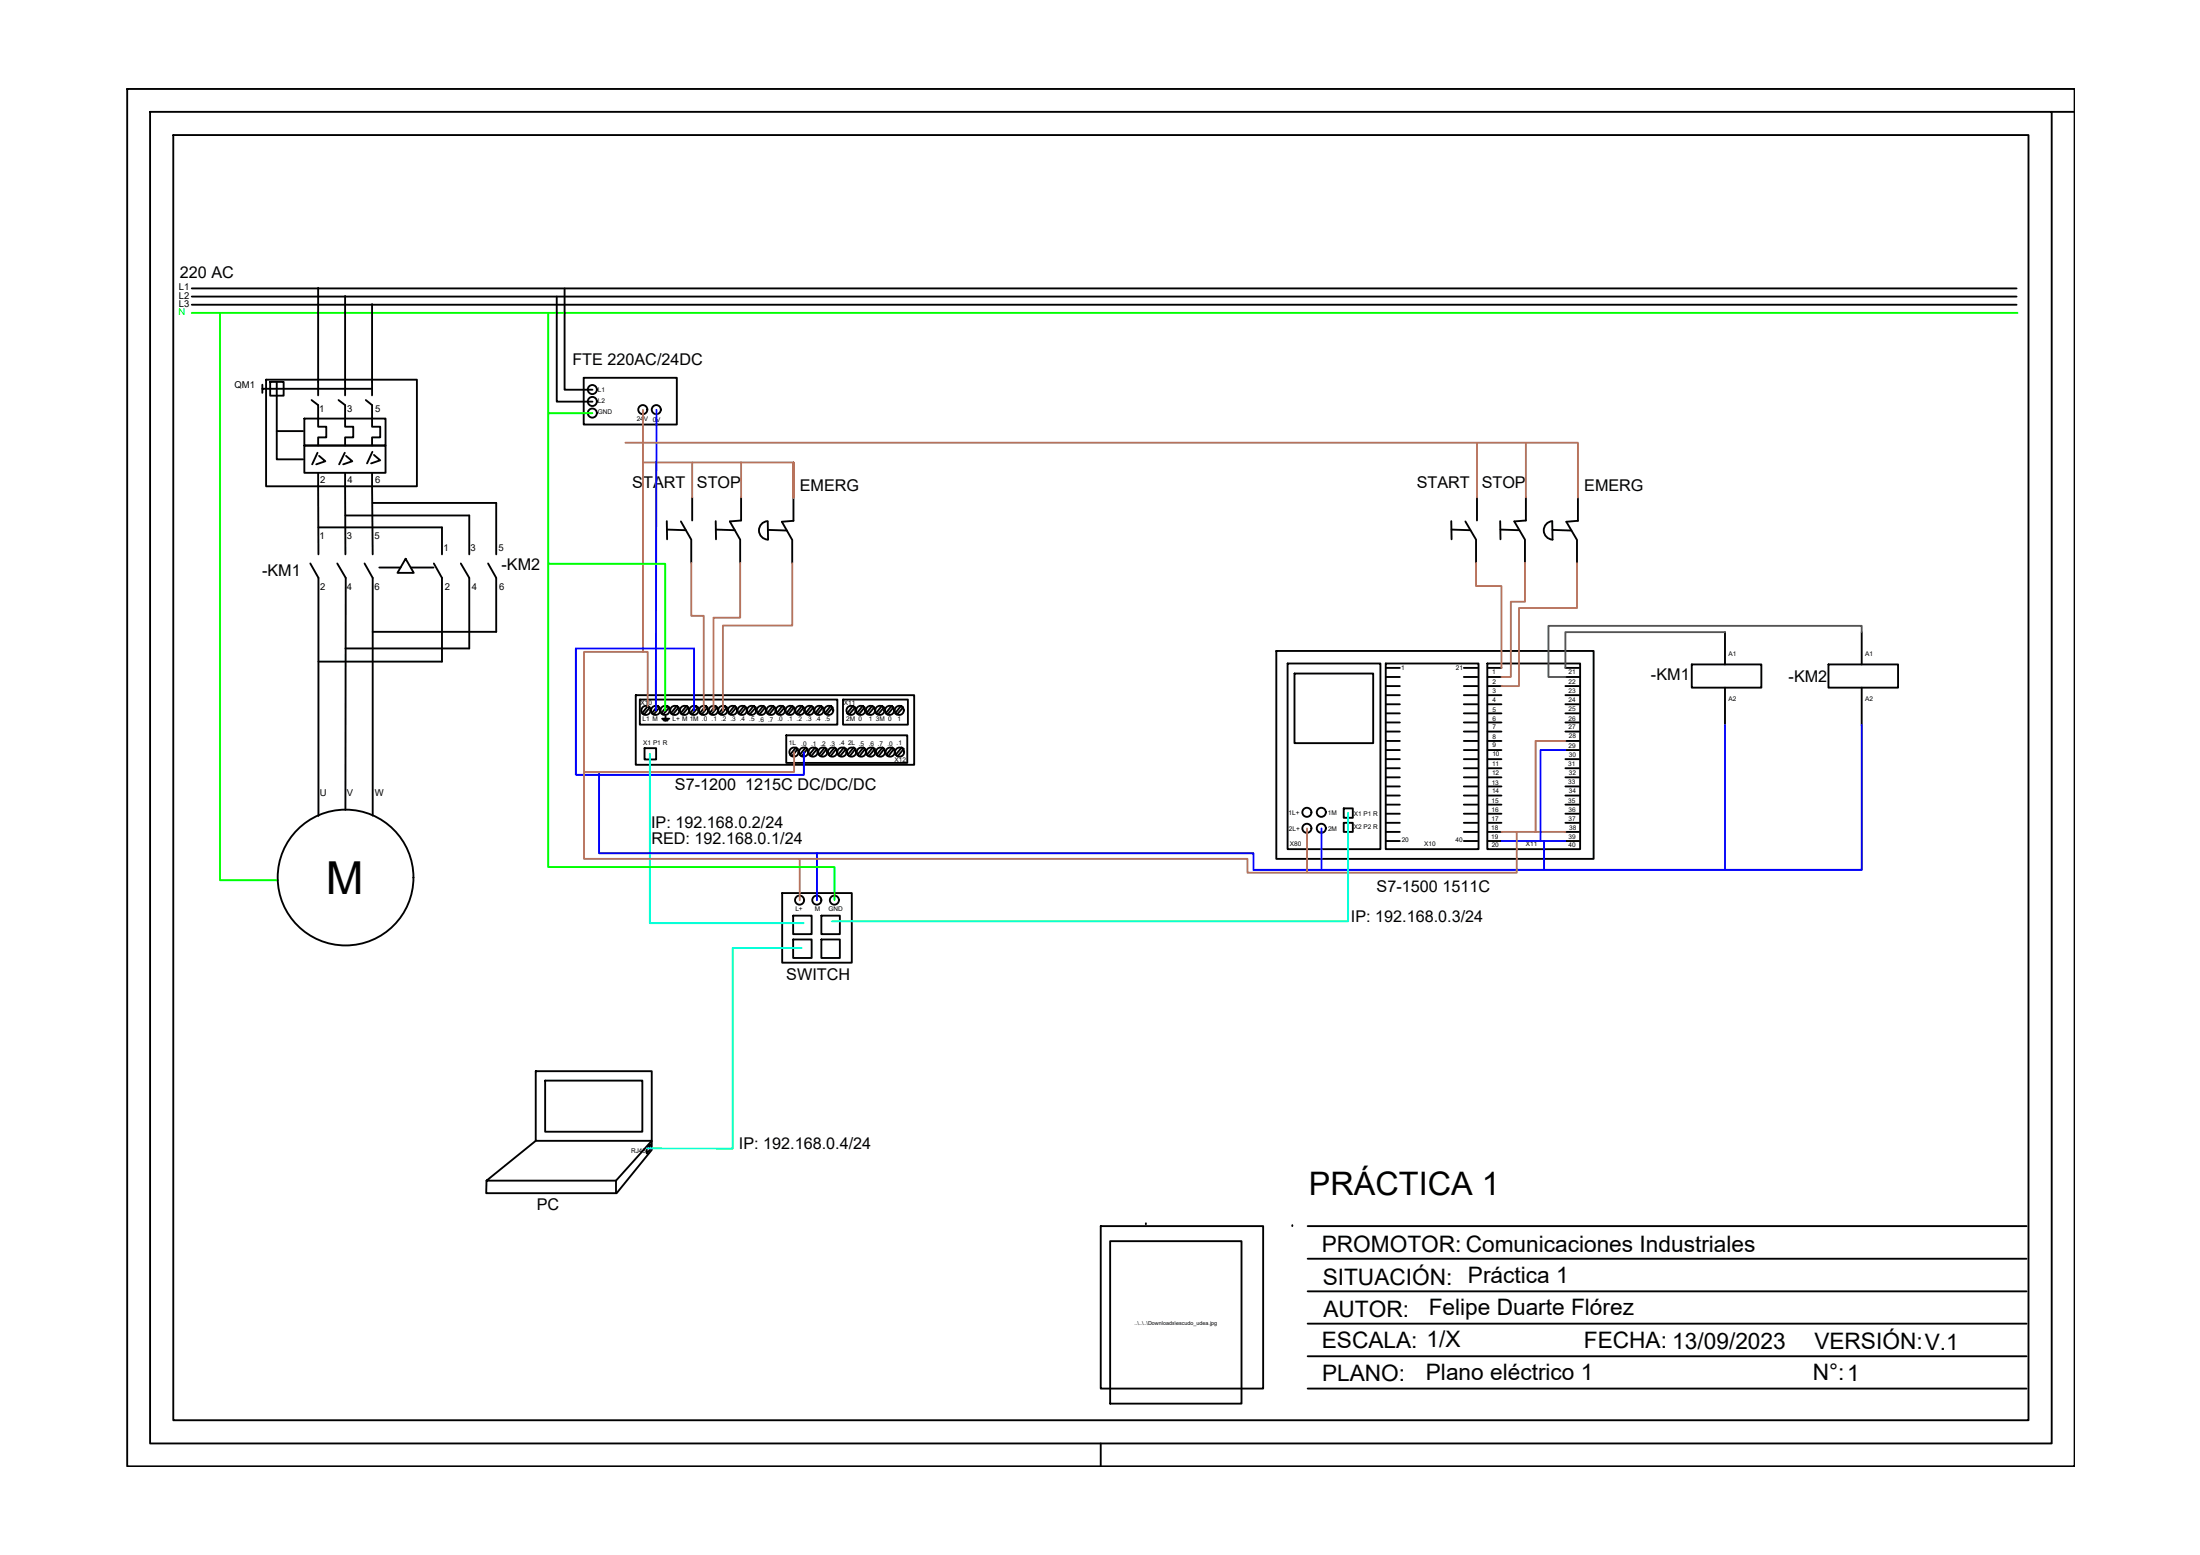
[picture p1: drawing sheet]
<svg xmlns="http://www.w3.org/2000/svg" width="297mm" height="210mm" viewBox="0 0 297 210" stroke-linecap="round" stroke-linejoin="round" font-family="sans-serif">
<!-- layer: 0 -->
<g fill="none" stroke="#000" stroke-width=".25">
<path d="M17.2 12h262.9v185.9h-262.9zM20.3 15.1h256.7v179.7h-256.7zM23.4 18.2h250.5v173.5h-250.5zM277 15.1h3.1M25.9 38.9h246.4M43 38.8v14.6M46.6 39.9v13.5M76.2 38.9v13.7h3.8M25.9 40h246.4M25.9 41.1h246.4M35.4 51.9v.6M35.9 51.3h20.4v14.3h-20.4z"/>
<path d="M36.5 51.5h1.8v1.9h-1.8zM37.4 51.5v10.5h3.5M37.4 58.2h3.5M41.1 56.5h11v3.6h-11zM42.1 54l.9 .7v2.9h1.1v1.4h-1.1v1.1M45.7 54l.9 .7v2.9h1.1v1.4h-1.1v1.1M49.4 54l.8 .7v2.9h1.1v1.4h-1.1v1.1M50.2 52.5h-14.8v.5M50.2 41v12.4M75.2 40v14.2h4.8M78.8 51h12.6v6.3h-12.6zM41.1 60.1h11v3.7h-11z"/>
<path d="M41.9 76.1l1.1 1.9v32.1M42.9 61.1l-.8 1.6M43 63.8v11M43 71.2h16.7v3.6M43.1 61.5l.8 .8-1.2 .4M45.5 76.1l1.2 1.9-.1 31.3M46.6 61.1l-.8 1.6M46.6 63.8v11M46.6 69.6h16.8v5.2M46.7 61.5l.9 .8-1.3 .4M49.2 76.1l1.1 1.9v32.1M50.2 63.8l.1 11"/>
<path d="M50.3 61l-.7 1.6M50.3 67.9h16.7v6.9M50.5 61.4l.8 .7-1.2 .5M51.2 76.6h2.9M54.8 75.4l1.1 1.9h-2.2zM55.5 76.6h3M58.6 76.1l1.1 1.9v11.3h-16.7M62.2 76.1l1.2 1.9v9.5h-16.8M65.9 76.1l1.1 1.9v7.3h-16.7M90 70.3l.1 2.5M90.1 71.5l2.5 .1M91.9 70.4l1.4 2.4v3.2"/>
<path d="M93.5 67.1v3.2M96.6 70.3l.1 2.5M96.7 71.5l2.5 .1M100.1 67.1v3.2l-1.6 .1 1.4 2.4v3.2M103.6 70.3a1.25 1.25 0 0 0-1.1 1.3 1.25 1.25 0 0 0 1.2 1.2M103.7 70.4v2.4M103.7 71.5l2.5 .1M107.1 67.2v3.1l-1.5 .1 1.4 2.5v3.1M195.9 70.3l.1 2.5M196 71.5l2.5 .1M197.9 70.4l1.4 2.4v3.2M199.4 67.1v3.2"/>
<path d="M202.6 70.3v2.5M202.6 71.5l2.5 .1M206 67.1v3.2l-1.5 .1 1.4 2.4v3.2M209.6 70.3a1.25 1.25 0 0 0-1.2 1.3 1.25 1.25 0 0 0 1.2 1.2v-2.4M209.6 71.5l2.6 .1M213 67.2v3.1l-1.5 .1 1.4 2.5v3.1M85.8 93.8h37.6v9.4h-37.6zM86.4 94.4h26.7v3.4h-26.7zM87.5 95.3l.2 .2-.8 1-.2-.2zM88.8 95.3l.3 .2-.8 1-.3-.2zM89.4 97h1M89.5 97.1h.7"/>
<path d="M89.6 97.3h.5M89.9 96.7v.6M90.1 95.3l.3 .2-.9 1-.2-.2zM91.4 95.3l.2 .2-.8 1-.2-.2zM92.7 95.3l.2 .2-.8 1-.2-.2zM94 95.3l.3 .2-.9 1-.2-.2zM95.3 95.3l.2 .2-.8 1-.2-.2zM96.6 95.3l.2 .2-.8 1-.2-.2zM97.9 95.3l.3 .2-.9 1-.2-.2zM99.2 95.3l.2 .2-.8 1-.2-.2zM100.5 95.3l.2 .2-.8 1-.2-.2zM101.8 95.3l.3 .2-.9 1-.2-.2z"/>
<path d="M103.1 95.3l.2 .2-.8 1-.2-.2zM104.4 95.3l.2 .2-.8 1-.2-.2zM105.6 95.3l.3 .2-.8 1-.3-.2zM106.2 99.3h16.3v3.7h-16.3zM107 95.3l.2 .2-.8 1-.2-.2zM108.3 95.3l.2 .2-.8 1-.2-.2zM109.5 95.3l.3 .2-.8 1-.3-.2zM110.9 95.3l.2 .2-.8 1-.2-.2zM112.2 95.3l.2 .2-.8 1-.2-.2zM113.8 94.4h8.8v3.4h-8.8zM115.2 95.3l.3 .2-.9 1-.2-.2zM116.5 95.3l.2 .2-.8 1-.2-.2z"/>
<path d="M117.8 95.3l.3 .2-.9 1-.2-.2zM119.1 95.3l.3 .2-.9 1-.2-.2zM120.4 95.3l.2 .2-.8 1-.2-.2zM121.7 95.3l.2 .2-.8 1-.3-.2zM172.3 87.9h42.9v28h-42.9zM173.8 89.6h12.6v25h-12.6zM174.8 90.9h10.6v9.4h-10.6zM187.1 89.6h12.5v25h-12.5zM187.1 90.2h1.9M187.1 91.4h1.9M187.1 92.6h1.9M187.1 93.8h1.9"/>
<path d="M187.1 95.1h1.9M187.1 96.3h1.9M187.1 97.5h1.9M187.1 98.7h1.9M197.6 90.2h1.9M197.6 91.4h1.9M197.6 92.6h1.9M197.6 93.8h1.9M197.6 95.1h1.9M197.6 96.3h1.9M197.6 97.5h1.9M197.6 98.7h1.9"/>
<path d="M200.8 89.6h12.5v25h-12.5zM200.9 90.2h1.8M200.9 91.4h1.8M200.9 92.6h1.8M200.9 93.8h1.8M200.9 95.1h1.8M200.9 96.3h1.8M200.9 97.5h1.8M200.9 98.7h1.8M211.4 90.2h1.8M211.4 91.4h1.8M211.4 92.6h1.8"/>
<path d="M211.4 93.8h1.8M211.4 95.1h1.8M211.4 96.3h1.8M211.4 97.5h1.8M211.4 98.7h1.8M228.4 89.7h9.4v3.1h-9.4zM232.9 85.3v4.4M232.9 92.8v5.1M246.9 89.7h9.4v3.1h-9.4zM251.4 85.3v4.4M251.4 92.8v5.1M87 101h1.6v1.5h-1.6z"/>
<path d="M107.5 100.9l.2 .2-.8 1-.2-.2zM108.8 100.9l.2 .2-.8 1-.2-.2zM110.1 100.9l.2 .2-.8 1-.3-.2zM111.4 100.9l.2 .2-.8 1-.2-.2zM112.7 100.9l.2 .2-.8 1-.2-.2zM113.9 100.9l.3 .2-.8 1-.3-.2zM115.3 100.9l.2 .2-.8 1-.2-.2zM116.6 100.9l.2 .2-.8 1-.2-.2zM117.8 100.9l.3 .2-.8 1-.3-.2zM119.2 100.9l.2 .2-.8 1-.3-.2zM120.5 100.9l.2 .2-.8 1-.2-.2zM121.7 100.9l.3 .2-.8 1-.3-.2z"/>
<path d="M181.4 109.1h1.3v1.3h-1.3zM181.4 111.1h1.3v1.2h-1.3zM187.1 100h1.9M187.1 101.2h1.9M187.1 102.5h1.9M187.1 103.7h1.9M187.1 104.9h1.9M187.1 106.2h1.9M187.1 107.4h1.9M187.1 108.6h1.9M187.1 109.8h1.9M187.1 111.1h1.9"/>
<path d="M187.1 112.3h1.9M187.1 113.5h1.9M197.6 100h1.9M197.6 101.2h1.9M197.6 102.5h1.9M197.6 103.7h1.9M197.6 104.9h1.9M197.6 106.2h1.9M197.6 107.4h1.9M197.6 108.6h1.9M197.6 109.8h1.9M197.6 111.1h1.9"/>
<path d="M197.6 112.3h1.9M197.6 113.5h1.9M200.9 100h1.8M200.9 101.2h1.8M200.9 102.5h1.8M200.9 103.7h1.8M200.9 104.9h1.8M200.9 106.2h1.8M200.9 107.4h1.8M200.9 108.6h1.8M200.9 109.8h1.8M200.9 111.1h1.8"/>
<path d="M200.9 112.3h1.8M200.9 113.5h1.8M211.4 100h1.8M211.4 101.2h1.8M211.4 102.5h1.8M211.4 103.7h1.8M211.4 104.9h1.8M211.4 106.2h1.8M211.4 107.4h1.8M211.4 108.6h1.8M211.4 109.8h1.8M211.4 111.1h1.8"/>
<path d="M211.4 112.3h1.8M211.4 113.5h1.8M105.6 120.6h9.4v9.3h-9.4zM107.1 123.6h2.5v2.5h-2.5zM107.1 126.8h2.5v2.5h-2.5zM110.9 123.6h2.5v2.5h-2.5zM110.9 126.8h2.5v2.5h-2.5zM72.3 144.6h15.7v9.4h-15.7zM72.3 154l-6.6 5.4h17.5l4.8-5.4v1.2l-4.7 5.9h-17.7l.1-1.7M73.6 145.9h13.1v6.9h-13.1zM83.2 159.4v1.7M87.7 154.5v.7l-.4 .5v-.7z"/>
<path d="M148.6 165.5h21.9v21.9h-21.9zM149.9 167.5h17.7v22h-17.7zM154.7 165.3h.1M174.5 165.5h.1M176.6 178.7h97M176.6 174.3h97M176.6 169.9h97M176.6 165.5h97M148.6 194.8v3.1M176.6 187.4h97M176.6 183.1h97"/>
<circle cx="80" cy="52.6" r=".61"/>
<circle cx="80" cy="54.2" r=".61"/>
<circle cx="80" cy="55.8" r=".61"/>
<circle cx="86.8" cy="55.3" r=".61"/>
<circle cx="88.6" cy="55.3" r=".61"/>
<circle cx="87.2" cy="95.9" r=".61"/>
<circle cx="88.5" cy="95.9" r=".61"/>
<circle cx="89.8" cy="95.9" r=".61"/>
<circle cx="91.1" cy="95.9" r=".61"/>
<circle cx="92.4" cy="95.9" r=".61"/>
<circle cx="93.7" cy="95.9" r=".61"/>
<circle cx="95" cy="95.9" r=".61"/>
<circle cx="96.3" cy="95.9" r=".61"/>
<circle cx="97.6" cy="95.9" r=".61"/>
<circle cx="98.9" cy="95.9" r=".61"/>
<circle cx="100.2" cy="95.9" r=".61"/>
<circle cx="101.5" cy="95.9" r=".61"/>
<circle cx="102.8" cy="95.9" r=".61"/>
<circle cx="104.1" cy="95.9" r=".61"/>
<circle cx="105.4" cy="95.9" r=".61"/>
<circle cx="106.7" cy="95.9" r=".61"/>
<circle cx="108" cy="95.9" r=".61"/>
<circle cx="109.3" cy="95.9" r=".61"/>
<circle cx="110.6" cy="95.9" r=".61"/>
<circle cx="111.9" cy="95.9" r=".61"/>
<circle cx="114.9" cy="95.9" r=".61"/>
<circle cx="116.2" cy="95.9" r=".61"/>
<circle cx="117.5" cy="95.9" r=".61"/>
<circle cx="118.8" cy="95.9" r=".61"/>
<circle cx="120.1" cy="95.9" r=".61"/>
<circle cx="121.4" cy="95.9" r=".61"/>
<circle cx="46.7" cy="118.5" r="9.2"/>
<circle cx="107.2" cy="101.5" r=".61"/>
<circle cx="108.5" cy="101.5" r=".61"/>
<circle cx="109.8" cy="101.5" r=".61"/>
<circle cx="111.1" cy="101.5" r=".61"/>
<circle cx="112.4" cy="101.5" r=".61"/>
<circle cx="113.7" cy="101.5" r=".61"/>
<circle cx="115" cy="101.5" r=".61"/>
<circle cx="116.3" cy="101.5" r=".61"/>
<circle cx="117.6" cy="101.5" r=".61"/>
<circle cx="118.9" cy="101.5" r=".61"/>
<circle cx="120.2" cy="101.5" r=".61"/>
<circle cx="121.5" cy="101.5" r=".61"/>
<circle cx="176.5" cy="111.8" r=".61"/>
<circle cx="176.5" cy="109.7" r=".61"/>
<circle cx="178.4" cy="109.7" r=".61"/>
<circle cx="178.4" cy="111.8" r=".61"/>
<circle cx="108" cy="121.5" r=".61"/>
<circle cx="110.3" cy="121.5" r=".61"/>
<circle cx="112.7" cy="121.5" r=".61"/>
</g>
<path d="M25.9 42.2h246.5M29.7 42.2v76.6h7.8M74 42.2v13.6h6M74 55.8v20.3h15.8v19.8M74 76.1v40.9h38.7v4.5" fill="none" stroke="#0f0" stroke-width=".25"/>
<g fill="none" stroke="#b8735c" stroke-width=".25">
<path d="M84.4 59.8h128.6v7.4M86.8 55.3v32.7h.6v7.3M199.4 59.8v7.3M206 59.8v7.3M86.8 62.4h20.3v4.8v-4.8M93.3 76v7.1h1.7v12.8M93.5 62.4v4.7M99.9 76v7.4h-3.6v12.5M100.1 62.4v4.7M107 76v8.4h-9.4v11.5M199.3 76v3.1h3.4v11.1M205.9 76v5.2h-1.9v10.2h-1.3"/>
<path d="M212.9 76v6.1h-7.8v10.5h-2.4M86.8 88h-7.9v16.2h28.3v-2.7M78.9 104.2v11.7h29.1v5.6M176.5 111.8v6M202.7 112.3h8.7M204.8 112.3v5.5h-36.4v-1.9h-60.4M211.4 100h-4.1v12.3"/>
</g>
<path d="M88.6 55.3l-.1 40.6M93.7 95.9v-8.4h-15.9v17.1h30.7v-3.1M232.9 97.9v19.5M251.4 97.9v19.5h-42.9M80.9 104.5v10.7h29.4v6.3M178.4 111.8v5.6M202.7 113.5h8.7M208.5 113.5v3.9h-39.3v-2.2h-58.9M211.4 101.2h-3.4v12.3" fill="none" stroke="#00f" stroke-width=".25"/>
<path d="M87.7 101.8v22.8h20.8M182 109.7v14.7h-69.7M108.2 128h-9.3v27.1l-11.6-.1" fill="none" stroke="#0ff" stroke-width=".25"/>
<path d="M232.9 85.3h-21.5v4.9M251.4 85.3v-.8h-42.3v6.9h2.3" fill="none" stroke="#545454" stroke-width=".25"/>
<text font-size="6.1" x="44" y="120.7">M</text>
<text font-size="4.4" x="176.7" y="161.3">PRÁCTICA 1</text>
<g font-size="3.1">
<text x="178.5" y="169.1">PROMOTOR: Comunicaciones Industriales</text>
<text x="178.6" y="173.4">SITUACIÓN: Práctica 1</text>
<text x="178.7" y="177.7">AUTOR:</text>
<text x="192.9" y="177.5">Felipe Duarte Flórez</text>
<text x="178.5" y="182">ESCALA: 1/X</text>
<text x="213.9" y="182">FECHA: 13/09/2023</text>
<text x="245" y="182.1">VERSIÓN:V.1</text>
<text x="178.5" y="186.4">PLANO:</text>
<text x="192.5" y="186.3">Plano eléctrico 1</text>
<text x="244.8" y="186.3">N°:1</text>
</g>
<g font-size="2.2">
<text x="24.3" y="37.5">220 AC</text>
<text x="77.3" y="49.3">FTE 220AC/24DC</text>
<text x="85.4" y="65.8">START</text>
<text x="94.1" y="65.8">STOP</text>
<text x="191.3" y="65.8">START</text>
<text x="200.1" y="65.8">STOP</text>
<text x="108" y="66.3">EMERG</text>
<text x="213.9" y="66.3">EMERG</text>
<text x="35.4" y="77.7">-KM1</text>
<text x="67.7" y="76.9">-KM2</text>
<text x="222.9" y="91.8">-KM1</text>
<text x="241.5" y="92.1">-KM2</text>
<text x="91.1" y="106.6">S7-1200 1215C DC/DC/DC</text>
<text x="87.9" y="111.8">IP: 192.168.0.2/24</text>
<text x="88" y="113.9">RED: 192.168.0.1/24</text>
<text x="182.4" y="124.4">IP: 192.168.0.3/24</text>
<text x="185.9" y="120.4">S7-1500 1511C</text>
<text x="106.2" y="132.3">SWITCH</text>
<text x="99.8" y="155.1">IP: 192.168.0.4/24</text>
<text x="72.5" y="163.4">PC</text>
</g>
<g font-size="1.3">
<text x="24.2" y="39.1">L1</text>
<text x="24.2" y="40.3">L2</text>
<text x="24.2" y="41.4">L3</text>
<text x="31.7" y="52.4">QM1</text>
<text x="43.1" y="55.6">1</text>
<text x="46.9" y="55.6">3</text>
<text x="50.7" y="55.6">5</text>
<text x="43.2" y="65.2">2</text>
<text x="46.9" y="65.2">4</text>
<text x="50.7" y="65.2">6</text>
<text x="43.1" y="72.7">1</text>
<text x="46.8" y="72.7">3</text>
<text x="50.6" y="72.7">5</text>
<text x="59.9" y="74.3">1</text>
<text x="63.5" y="74.3">3</text>
<text x="67.3" y="74.3">5</text>
<text x="43.3" y="79.7">2</text>
<text x="46.8" y="79.7">4</text>
<text x="50.6" y="79.7">6</text>
<text x="60.1" y="79.7">2</text>
<text x="63.7" y="79.7">4</text>
<text x="67.4" y="79.7">6</text>
<text x="43.2" y="107.4">U</text>
<text x="46.8" y="107.4">V</text>
<text x="50.6" y="107.4">W</text>
</g>
<text font-size="1.3" fill="#0f0" x="24.1" y="42.5">N</text>
<g font-size=".9">
<text x="80.7" y="52.9">L1</text>
<text x="80.7" y="54.4">L2</text>
<text x="80.7" y="56">GND</text>
<text x="86" y="56.9">24V 0V</text>
<text x="233.4" y="88.5">A1</text>
<text x="251.8" y="88.5">A1</text>
<text x="86.5" y="95.2">X10</text>
<text x="113.9" y="95.2">X11</text>
<text x="189.2" y="90.4">1</text>
<text x="196.6" y="90.4">21</text>
<text x="201.5" y="91">1</text>
<text x="201.5" y="92.3">2</text>
<text x="201.5" y="93.5">3</text>
<text x="201.5" y="94.8">4</text>
<text x="211.8" y="91">21</text>
<text x="211.8" y="92.3">22</text>
<text x="211.8" y="93.5">23</text>
<text x="211.8" y="94.8">24</text>
<text x="233.4" y="94.7">A2</text>
<text x="251.8" y="94.7">A2</text>
<text x="86.8" y="97.4">L1 M</text>
<text x="86.9" y="100.6">X1 P1 R</text>
<text x="90.8" y="97.4">L+ M 1M .0 .1 .2 .3 .4 .5 .6 .7 .0</text>
<text x="106.3" y="97.4">.1 .2 .3 .4 .5</text>
<text x="106.5" y="100.6">1L</text>
<text x="108.2" y="100.7">.0 .1 .2 .3 .4</text>
<text x="114.2" y="97.4">2M 0</text>
<text x="114.5" y="100.6">2L .5</text>
<text x="117.3" y="97.4">1</text>
<text x="117.3" y="100.7">.6 .7 .0 .1</text>
<text x="118.3" y="97.4">3M 0</text>
<text x="121.2" y="97.4">1</text>
<text x="201.5" y="96.1">5</text>
<text x="201.5" y="97.4">6</text>
<text x="201.5" y="98.4">7</text>
<text x="201.5" y="99.7">8</text>
<text x="201.5" y="100.9">9</text>
<text x="211.8" y="96">25</text>
<text x="211.8" y="97.3">26</text>
<text x="211.8" y="98.4">27</text>
<text x="211.8" y="100.9">29</text>
<text x="211.8" y="99.7">28</text>
<text x="120.8" y="102.9">X12</text>
<text x="201.4" y="105.9">13</text>
<text x="201.5" y="103.4">11</text>
<text x="201.5" y="104.6">12</text>
<text x="201.5" y="107.1">14</text>
<text x="201.5" y="102.1">10</text>
<text x="211.7" y="103.4">31</text>
<text x="211.7" y="105.8">33</text>
<text x="211.8" y="102.2">30</text>
<text x="211.8" y="104.6">32</text>
<text x="211.8" y="107.1">34</text>
<text x="174" y="110">1L+</text>
<text x="174" y="112.2">2L+</text>
<text x="179.3" y="110">1M</text>
<text x="179.3" y="112.2">2M</text>
<text x="182.8" y="110.1">X1 P1 R</text>
<text x="182.8" y="112">X2 P2 R</text>
<text x="189.3" y="113.7">20</text>
<text x="196.5" y="113.6">40</text>
<text x="201.3" y="112">18</text>
<text x="201.3" y="113.2">19</text>
<text x="201.4" y="108.4">15</text>
<text x="201.4" y="109.6">16</text>
<text x="201.4" y="110.8">17</text>
<text x="211.7" y="108.4">35</text>
<text x="211.8" y="109.7">36</text>
<text x="211.8" y="110.8">37</text>
<text x="211.8" y="113.3">39</text>
<text x="211.9" y="112">38</text>
<text x="174.1" y="114.2">X80</text>
<text x="192.3" y="114.2">X10</text>
<text x="201.4" y="114.3">20</text>
<text x="206" y="114.2">X11</text>
<text x="211.8" y="114.3">40</text>
<text x="107.4" y="123">L+</text>
<text x="110" y="123">M</text>
<text x="111.9" y="123">GND</text>
<text x="85.2" y="155.6">RJ45</text>
</g>
<text font-size=".7" x="153.2" y="178.8">..\..\..\Downloads\escudo_udea.jpg</text>
</svg>
